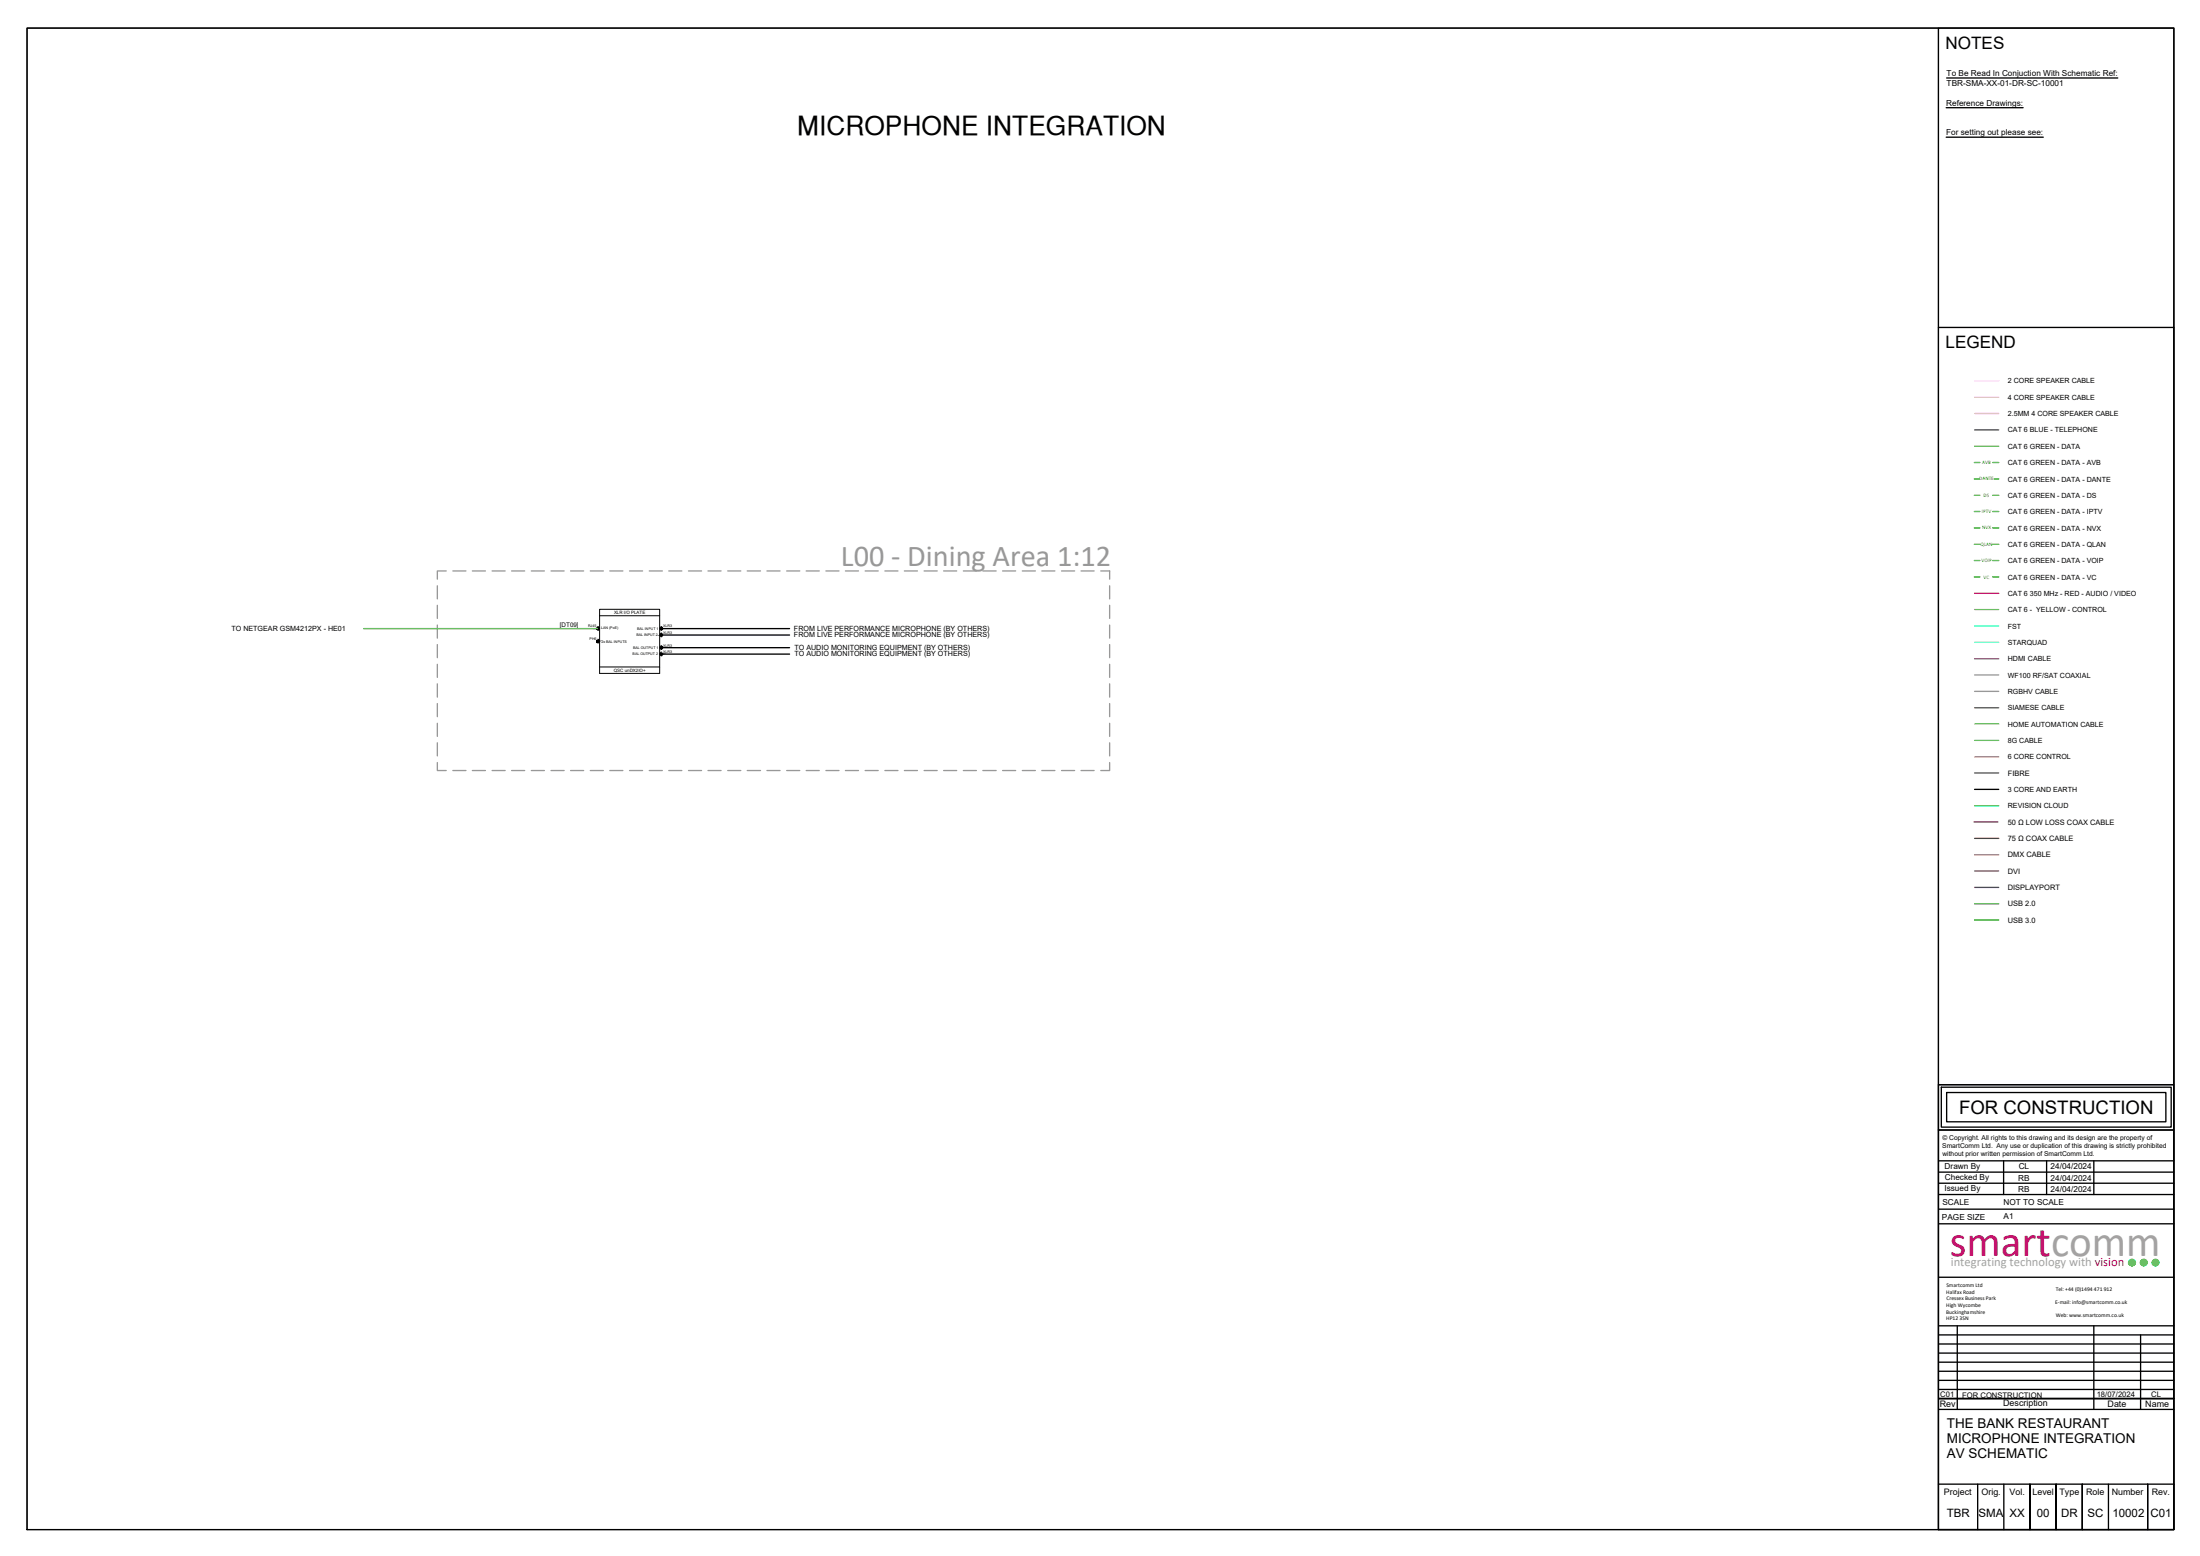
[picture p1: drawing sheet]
<svg xmlns="http://www.w3.org/2000/svg" width="420mm" height="297mm" viewBox="0 0 420 297" stroke-linecap="round" stroke-linejoin="round" font-family="sans-serif">
<!-- layer: SC - Layout -->
<g fill="none" stroke="#989898" stroke-width=".25">
<path d="M83.5 111.8v2.5M83.5 115.6v2.5M83.5 119.3v2.5M85.2 109h-1.7v1.6M86.5 109h2.5M90.2 109h2.5M94 109h2.5M97.7 109h2.5M101.5 109h2.5M105.2 109h2.5M109 109h2.5M112.7 109h2.5"/>
<path d="M116.5 109h2.5M120.2 109h2.5M124 109h2.5M127.7 109h2.5M131.5 109h2.5M135.2 109h2.5M139 109h2.5M142.7 109h2.5M146.5 109h2.5M150.2 109h2.5M154 109h2.5M157.7 109h2.5"/>
<path d="M161.5 109h2.5M165.2 109h2.5M169 109h2.5M172.7 109h2.5M176.5 109h2.5M180.2 109h2.5M184 109h2.5M187.7 109h2.5M191.5 109h2.5M195.2 109h2.5M199 109h2.5M202.7 109h2.5"/>
<path d="M206.5 109h2.5M210.2 109h1.7v1.6M211.9 111.8v2.5M211.9 115.6v2.5M211.9 119.3v2.5M83.5 123v2.5M83.5 126.8v2.5M83.5 130.5v2.6M83.5 134.3v2.5M83.5 138.1v2.5M211.9 123v2.5M211.9 126.8v2.5"/>
<path d="M211.9 130.5v2.6M211.9 134.3v2.5M211.9 138.1v2.5M83.5 145.6v1.5h1.7M83.5 141.8v2.5M86.5 147.1h2.5M90.2 147.1h2.5M94 147.1h2.5M97.7 147.1h2.5M101.5 147.1h2.5M105.2 147.1h2.5M109 147.1h2.5"/>
<path d="M112.7 147.1h2.5M116.5 147.1h2.5M120.2 147.1h2.5M124 147.1h2.5M127.7 147.1h2.5M131.5 147.1h2.5M135.2 147.1h2.5M139 147.1h2.5M142.7 147.1h2.5M146.5 147.1h2.5M150.2 147.1h2.5M154 147.1h2.5"/>
<path d="M157.7 147.1h2.5M161.5 147.1h2.5M165.2 147.1h2.5M169 147.1h2.5M172.7 147.1h2.5M176.5 147.1h2.5M180.2 147.1h2.5M184 147.1h2.5M187.7 147.1h2.5M191.5 147.1h2.5M195.2 147.1h2.5M199 147.1h2.5"/>
<path d="M202.7 147.1h2.5M206.5 147.1h2.5M211.9 145.6v1.5h-1.7M211.9 141.8v2.5"/>
</g>
<!-- layer: 0 -->
<g fill="none" stroke="#000" stroke-width=".25">
<path d="M370.2 62.5h45M126.4 120h24.4M126.4 121.2h24.4M126.4 124.9h24.4M126.4 123.6h24.4M377.7 283.3v8.7M382.7 283.3v8.7M387.7 283.3v8.7v-8.7M392.7 283.3v8.7v-8.7M397.7 283.3v8.7v-8.7M402.7 283.3v8.7M410.2 283.3v8.7"/>
<path d="M415.2 283.3v8.7"/>
</g>
<!-- layer: SC - Equipment -->
<path d="M114.2 119.6a.36 .36 0 0 1 .3 .4 .36 .36 0 0 1-.3 .3M114.5 116.3h11.5v12.3h-11.5zM114.5 117.5h11.5M126.4 119.6a.36 .36 0 0 0-.4 .4 .36 .36 0 0 0 .4 .3M114.2 122a.36 .36 0 0 1 .3 .4 .36 .36 0 0 1-.3 .4M114.5 127.3h11.5M126.4 120.8a.36 .36 0 0 0-.4 .4 .36 .36 0 0 0 .4 .4M126.4 123.3a.36 .36 0 0 0-.4 .3 .36 .36 0 0 0 .4 .4M126.4 124.5a.36 .36 0 0 0-.4 .3 .36 .36 0 0 0 .4 .4" fill="none" stroke="#000" stroke-width=".19"/>
<g fill="#000" stroke="#000" stroke-width=".19">
<path d="M114 119.9l.1 .1h-.1zM114 120h.1z"/>
<path d="M126.4 119.8l.1 .1-.1 .1zM126.4 119.8v.2zM126.2 119.9l.2-.1v.2zM126.2 119.9l.2 .1zM126.2 119.9l.2 .1h-.2z"/>
<path d="M114 120v.1l.1-.1zM114 120.1l.1-.1v.2zM114.1 120v.2l.2-.1z"/>
<path d="M114 122.4h.1l-.1 .2zM114.1 122.4l-.1 .2zM114 122.6l.1-.1v.1zM114.1 122.5v.1h.2z"/>
<path d="M114 122.3l.1 .1v-.2zM114 122.3l.1 .1h-.1z"/>
<path d="M114.1 120l.2 .1v-.1zM114.1 120l.2-.1v.1zM114.1 120l.2-.1zM114.1 119.8l.2 .1-.2 .1zM114 119.9l.1 .1v-.2z"/>
<path d="M114.1 122.5l.2-.1v.2zM114.1 122.4h.2zM114.3 122.3v.1h-.2zM114.1 122.2v.2l.2-.1z"/>
<path d="M126.2 120v.1l.2-.1zM126.2 120.1l.2-.1v.2zM126.4 120v.2l.1-.1z"/>
<path d="M126.2 121.2v.2l.2-.2zM126.2 121.4l.2-.2v.2zM126.4 121.2v.2h.1z"/>
<path d="M126.2 123.6h.2l-.2 .2zM126.4 123.6l-.2 .2zM126.2 123.8l.2-.1v.2zM126.4 123.7v.2l.1-.1z"/>
<path d="M126.2 124.9h.2l-.2 .1zM126.4 124.9l-.2 .1zM126.2 125l.2-.1v.2zM126.4 124.9v.2l.1-.1z"/>
<path d="M126.2 121.1l.2 .1h-.2zM126.2 121.2h.2z"/>
<path d="M126.2 123.5l.2 .1v-.1zM126.2 123.5l.2 .1h-.2z"/>
<path d="M126.2 124.7l.2 .2v-.2zM126.2 124.7l.2 .2h-.2z"/>
<path d="M126.4 120l.1 .1v-.1zM126.5 119.9v.1h-.1z"/>
<path d="M126.4 121.2l.1 .2v-.2zM126.5 121.1v.1h-.1zM126.4 121.2l.1-.1zM126.4 121l.1 .1-.1 .1zM126.2 121.1l.2 .1v-.2z"/>
<path d="M126.4 123.7l.1-.1v.2zM126.4 123.6h.1zM126.4 123.6l.1-.1v.1zM126.4 123.5v.1l.1-.1z"/>
<path d="M126.4 124.9h.1v.1zM126.4 124.9h.1zM126.4 124.9l.1-.2v.2zM126.4 124.7v.2l.1-.2z"/>
</g>
<!-- layer: SC - Cat - Green - Data - DANTE -->
<path d="M69.5 120h44.6" fill="none" stroke="#2eb800" stroke-width=".25"/>
<!-- layer: SC - Home Automation Cable -->
<path d="M377.1 138.2h4.6" fill="none" stroke="#a5dd00" stroke-width=".25"/>
<!-- layer: SC - 2 Core Speaker -->
<path d="M377.1 72.7h4.6" fill="none" stroke="#ff7fff" stroke-width=".25"/>
<!-- layer: SC - 4 Core Speaker -->
<path d="M377.1 75.8h4.6" fill="none" stroke="#ff7fff" stroke-width=".25"/>
<!-- layer: SC - Cat - Blue - Tel -->
<path d="M377.1 82.1h4.6" fill="none" stroke="#00f" stroke-width=".25"/>
<!-- layer: SC - Cat - Green - Data -->
<g fill="none" stroke="#2eb800" stroke-width=".25">
<path d="M377.1 97.6h1M377.1 94.6h1M377.1 91.4h.9M377.1 88.3h1M377.1 85.2h4.6M380.6 97.6h1.1M380.6 94.6h1.1M380.6 88.3h1.1M380.8 91.4h.9M377.1 103.9h1M377.1 107h1M377.1 110.1h1"/>
<path d="M377.1 100.8h1M380.6 103.9h1.1M380.6 107h1.1M380.6 110.1h1.1M380.6 100.8h1.1"/>
</g>
<!-- layer: SC - HDMI -->
<path d="M377.1 125.8h4.6" fill="none" stroke="#6e00dd" stroke-width=".25"/>
<!-- layer: SC - Cat - Yellow - Control -->
<path d="M377.1 116.4h4.6" fill="none" stroke="#ffbf00" stroke-width=".25"/>
<!-- layer: SC - WF100 -->
<path d="M377.1 128.8h4.6" fill="none" stroke="#989898" stroke-width=".25"/>
<!-- layer: SC - RGBHV -->
<path d="M377.1 132h4.6" fill="none" stroke="#989898" stroke-width=".25"/>
<!-- layer: SC - 50 Ohm Coax -->
<path d="M377 156.9h4.6" fill="none" stroke="#954a00" stroke-width=".25"/>
<!-- layer: SC - Siamese -->
<path d="M377.1 135.1h4.6" fill="none" stroke="#957000" stroke-width=".25"/>
<!-- layer: SC - Revision Cloud -->
<path d="M377.1 153.8h4.6" fill="none" stroke="#0f0" stroke-width=".25"/>
<!-- layer: SC - Fibre -->
<path d="M377.1 147.6h4.6" fill="none" stroke="#00f" stroke-width=".25"/>
<!-- layer: SC - Cat - Red - AV -->
<path d="M377.1 113.3h4.6" fill="none" stroke="#f00" stroke-width=".25"/>
<!-- layer: SC - 75 Ohm Coax -->
<path d="M377.1 160h4.6" fill="none" stroke="#954a00" stroke-width=".25"/>
<!-- layer: SC - 3 Core and Earth -->
<path d="M377.1 150.7h4.6" fill="none" stroke="#000" stroke-width=".25"/>
<!-- layer: SC - 8G Cable -->
<path d="M377.1 141.3h4.6" fill="none" stroke="#5cb88a" stroke-width=".25"/>
<!-- layer: SC - 6 Core Control -->
<path d="M377.1 144.5h4.6" fill="none" stroke="#ffbf00" stroke-width=".25"/>
<!-- layer: SC - FST -->
<path d="M377.1 119.5h4.6" fill="none" stroke="#0ff" stroke-width=".25"/>
<!-- layer: SC - DMX Cable -->
<path d="M377.1 163.2h4.6" fill="none" stroke="#ff7f00" stroke-width=".25"/>
<!-- layer: SC - DVI -->
<path d="M377.1 166.3h4.6" fill="none" stroke="#6e00dd" stroke-width=".25"/>
<!-- layer: SC - Display Port -->
<path d="M377.1 169.4h4.6" fill="none" stroke="#5c00b8" stroke-width=".25"/>
<!-- layer: SC - USB 2.0 -->
<path d="M377.1 172.5h4.6" fill="none" stroke="#2eb800" stroke-width=".25"/>
<!-- layer: SC - Starquad -->
<path d="M377.1 122.6h4.6" fill="none" stroke="#0ff" stroke-width=".25"/>
<!-- layer: SC - USB 3.0 -->
<path d="M377.1 175.6h4.6" fill="none" stroke="#2eb800" stroke-width=".25"/>
<!-- layer: SC - Induction Loop 4 Core Speaker -->
<path d="M377.1 78.9h4.6" fill="none" stroke="#ff7fff" stroke-width=".25"/>
<!-- layer: SC - Title Sheet - Block -->
<g fill="none" stroke="#000" stroke-width=".25">
<path d="M5.2 5.4h410v286.6h-410zM370.2 5.4h45v286.6h-45zM371.8 14.9h32.7M371.7 20.6h14.7M371.7 26.2h18.5M370.2 215.7h45v76.3h-45zM370.2 207.1h45v8.6h-45zM370.8 207.5h43.9v7.7h-43.9zM371.8 208.6h41.8v5.6h-41.8zM370.2 233.6h45M370.2 228h45M370.2 225.9h45"/>
<path d="M370.2 223.8h45M370.2 221.6h45M370.2 230.8h45M382.7 221.6v6.4M390.9 221.6v6.4M399.9 221.6v6.4M370.2 243.8h45M370.2 258.3h45M370.2 256.6h45M370.2 254.8h45M370.2 253.1h45M373.8 253.1v16"/>
<path d="M399.9 253.1v16M408.8 254.8v14.3M370.2 269.1h45M370.2 267h45M370.2 265.2h45M370.2 263.5h45M370.2 261.8h45M370.2 260h45M415.2 267h-45h45M370.2 283.3h45"/>
</g>
<!-- layer: SC - TITLE_BLOCK -->
<g fill="#0fce74" stroke="#0fce74" stroke-width=".19">
<path d="M407.1 240.4h.1z"/>
<path d="M407 241.6h.3z"/>
<path d="M409.3 240.4h.2z"/>
<path d="M409.3 241.6h.2z"/>
<path d="M411.6 240.4h.1z"/>
<path d="M411.5 241.6h.3z"/>
<path d="M407.1 240.4h.2zM407 240.4h.3z"/>
<path d="M407 240.4l.3 .1zM407 240.5h.3z"/>
<path d="M407 240.5h.4zM406.9 240.5h.5z"/>
<path d="M406.9 240.5h.6zM406.9 240.5h.6z"/>
<path d="M406.9 240.5l.6 .1zM406.9 240.5l.6 .1z"/>
<path d="M406.8 240.6h.7zM406.8 240.6h.7z"/>
<path d="M406.8 240.6h.8zM406.8 240.6h.8z"/>
<path d="M406.7 240.6l.9 .1zM406.7 240.6l.9 .1z"/>
<path d="M406.7 240.7h1zM406.7 240.7h1z"/>
<path d="M406.7 240.7l1 .1zM406.7 240.7l1 .1z"/>
<path d="M406.6 240.8h1.1zM406.6 240.8h1.1z"/>
<path d="M406.6 240.8l1.1 .1zM406.6 240.8l1.1 .1z"/>
<path d="M406.6 240.9h1.2zM406.6 240.9h1.2z"/>
<path d="M406.6 240.9l1.2 .1zM406.6 240.9l1.2 .1z"/>
<path d="M406.6 241h1.2zM406.6 241h1.2z"/>
<path d="M406.6 241l1.2 .1zM406.6 241l1.2 .1z"/>
<path d="M406.6 241.1l1.2 .1zM406.6 241.1l1.2 .1z"/>
<path d="M406.6 241.2h1.2zM406.6 241.2h1.1z"/>
<path d="M406.6 241.2h1.1zM406.6 241.2h1.1z"/>
<path d="M406.6 241.2h1.1zM406.6 241.2l1.1 .1z"/>
<path d="M406.6 241.3l1.1 .1zM406.6 241.3l1.1 .1z"/>
<path d="M406.7 241.4h1zM406.7 241.4h.9z"/>
<path d="M406.7 241.4h.9zM406.7 241.4l.9 .1z"/>
<path d="M406.7 241.5h.9zM406.7 241.5h.8z"/>
<path d="M406.8 241.5h.7zM406.8 241.5h.7z"/>
<path d="M406.8 241.5h.7zM406.8 241.5h.7z"/>
<path d="M406.9 241.5h.6zM406.9 241.5l.5 .1z"/>
<path d="M406.9 241.6h.5zM406.9 241.6h.4z"/>
<path d="M407 241.6h.3zM407 241.6h.3z"/>
<path d="M407 241.6h.2zM407.1 241.6h.1z"/>
<path d="M409.3 240.4h.2zM409.3 240.4h.2z"/>
<path d="M409.3 240.4l.3 .1zM409.2 240.5h.4z"/>
<path d="M409.2 240.5h.5zM409.2 240.5h.5z"/>
<path d="M409.2 240.5h.5zM409.2 240.5h.5z"/>
<path d="M409.1 240.5l.6 .1zM409.1 240.5l.6 .1z"/>
<path d="M409.1 240.6h.7zM409 240.6h.8z"/>
<path d="M409 240.6h.8zM409 240.6h.8z"/>
<path d="M409 240.6l.9 .1zM409 240.6l.9 .1z"/>
<path d="M408.9 240.7h1zM408.9 240.7h1z"/>
<path d="M408.9 240.7l1 .1zM408.9 240.7l1 .1z"/>
<path d="M408.9 240.8h1.1zM408.9 240.8h1.1z"/>
<path d="M408.9 240.8l1.1 .1zM408.9 240.8l1.1 .1z"/>
<path d="M408.9 240.9h1.1zM408.9 240.9h1.1z"/>
<path d="M408.8 240.9l1.2 .1zM408.8 240.9l1.2 .1z"/>
<path d="M408.8 241h1.2zM408.8 241h1.2z"/>
<path d="M408.8 241l1.2 .1zM408.8 241l1.2 .1z"/>
<path d="M408.8 241.1l1.2 .1zM408.8 241.1l1.2 .1z"/>
<path d="M408.8 241.2h1.2zM408.8 241.2h1.2z"/>
<path d="M408.9 241.2h1.1zM408.9 241.2h1.1z"/>
<path d="M408.9 241.2h1.1zM408.9 241.2l1 .1z"/>
<path d="M408.9 241.3l1 .1zM408.9 241.3l1 .1z"/>
<path d="M408.9 241.4h1zM408.9 241.4h1z"/>
<path d="M408.9 241.4h1zM408.9 241.4l.9 .1z"/>
<path d="M409 241.5h.8zM409 241.5h.8z"/>
<path d="M409 241.5h.8zM409 241.5h.7z"/>
<path d="M409.1 241.5h.6zM409.1 241.5h.6z"/>
<path d="M409.1 241.5h.6zM409.1 241.5l.6 .1z"/>
<path d="M409.2 241.6h.5zM409.2 241.6h.4z"/>
<path d="M409.2 241.6h.4zM409.2 241.6h.3z"/>
<path d="M409.3 241.6h.2zM409.3 241.6h.2z"/>
<path d="M411.6 240.4h.2zM411.5 240.4h.3z"/>
<path d="M411.5 240.4l.4 .1zM411.5 240.4l.4 .1z"/>
<path d="M411.5 240.5h.4zM411.4 240.5h.5z"/>
<path d="M411.4 240.5h.5zM411.4 240.5h.5z"/>
<path d="M411.4 240.5l.6 .1zM411.4 240.5l.6 .1z"/>
<path d="M411.3 240.6h.7zM411.3 240.6h.7z"/>
<path d="M411.3 240.6h.8zM411.3 240.6h.8z"/>
<path d="M411.2 240.6l.9 .1zM411.2 240.6l.9 .1z"/>
<path d="M411.2 240.7h1zM411.2 240.7h1z"/>
<path d="M411.2 240.7l1 .1zM411.2 240.7l1 .1z"/>
<path d="M411.1 240.8h1.1zM411.1 240.8h1.1z"/>
<path d="M411.1 240.8l1.1 .1zM411.1 240.8l1.1 .1z"/>
<path d="M411.1 240.9h1.1zM411.1 240.9h1.1z"/>
<path d="M411.1 240.9l1.1 .1zM411.1 240.9l1.1 .1z"/>
<path d="M411.1 241h1.1zM411.1 241h1.1z"/>
<path d="M411.1 241l1.1 .1zM411.1 241l1.1 .1z"/>
<path d="M411.1 241.1l1.1 .1zM411.1 241.1l1.1 .1z"/>
<path d="M411.1 241.2h1.1zM411.1 241.2h1.1z"/>
<path d="M411.1 241.2h1.1zM411.1 241.2h1.1z"/>
<path d="M411.1 241.2l1.1 .1zM411.1 241.2l1.1 .1z"/>
<path d="M411.1 241.3h1.1zM411.1 241.3l1.1 .1z"/>
<path d="M411.2 241.4h1zM411.2 241.4h.9z"/>
<path d="M411.2 241.4h.9zM411.2 241.4l.9 .1z"/>
<path d="M411.2 241.5h.9zM411.2 241.5h.8z"/>
<path d="M411.3 241.5h.7zM411.3 241.5h.7z"/>
<path d="M411.3 241.5h.7zM411.3 241.5h.6z"/>
<path d="M411.4 241.5h.5zM411.4 241.5l.5 .1z"/>
<path d="M411.4 241.6h.5zM411.4 241.6h.5z"/>
<path d="M411.5 241.6h.4zM411.5 241.6h.3z"/>
<path d="M411.5 241.6h.2zM411.6 241.6h.1z"/>
</g>
<g fill="none" stroke="#0fce74" stroke-width=".25">
<circle cx="407.2" cy="241" r=".61"/>
<circle cx="409.4" cy="241" r=".61"/>
<circle cx="411.7" cy="241" r=".61"/>
</g>
<!-- layer: 0 -->
<path d="M5.2 5.4h365v286.6h-365zM370.2 62.5h45v144.6h-45z" fill="none" stroke="#000" stroke-width=".19"/>
<text font-size="8.2" fill="#ce0f69" x="372.4" y="239.7">smartcomm</text>
<text font-size="5.8" fill="#989898" x="160.6" y="108">L00 - Dining Area 1:12</text>
<text font-size="5" x="152.2" y="25.8">MICROPHONE INTEGRATION</text>
<text font-size="3.6" x="374.1" y="212.6">FOR CONSTRUCTION</text>
<g font-size="3.3">
<text x="371.6" y="9.3">NOTES</text>
<text x="371.6" y="66.4">LEGEND</text>
</g>
<g font-size="2.6">
<text x="371.8" y="272.6">THE BANK RESTAURANT</text>
<text x="371.8" y="275.4">MICROPHONE INTEGRATION</text>
<text x="371.8" y="278.4">AV SCHEMATIC</text>
</g>
<text font-size="2.4" fill="#a5a39e" x="372.6" y="241.7">integrating technology with vision</text>
<g font-size="2.2">
<text x="371.8" y="289.5">TBR</text>
<text x="377.9" y="289.5">SMA</text>
<text x="383.8" y="289.5">XX</text>
<text x="389" y="289.5">00</text>
<text x="393.7" y="289.5">DR</text>
<text x="398.7" y="289.5">SC</text>
<text x="403.4" y="289.5">10002</text>
<text x="410.7" y="289.5">C01</text>
</g>
<g font-size="1.7">
<text x="370.5" y="268.6">Rev</text>
<text x="382.6" y="268.5">Description</text>
<text x="402.5" y="268.6">Date</text>
<text x="409.7" y="268.6">Name</text>
<text x="371.3" y="285.4">Project</text>
<text x="378.4" y="285.4">Orig.</text>
<text x="383.8" y="285.4">Vol.</text>
<text x="388.2" y="285.4">Level</text>
<text x="393.3" y="285.4">Type</text>
<text x="398.4" y="285.4">Role</text>
<text x="403.3" y="285.4">Number</text>
<text x="410.9" y="285.4">Rev.</text>
</g>
<g font-size="1.6">
<text x="371.8" y="14.5">To Be Read In Conjuction With Schematic Ref:</text>
<text x="371.8" y="16.5">TBR-SMA-XX-01-DR-SC-10001</text>
<text x="371.7" y="20.2">Reference Drawings:</text>
<text x="371.7" y="25.9">For setting out please see:</text>
<text x="371.3" y="227.4">Issued By</text>
<text x="371.4" y="223.1">Drawn By</text>
<text x="371.4" y="225.2">Checked By</text>
<text x="385.4" y="225.4">RB</text>
<text x="385.4" y="227.5">RB</text>
<text x="385.5" y="223.3">CL</text>
<text x="391.6" y="223.3">24/04/2024</text>
<text x="391.6" y="225.4">24/04/2024</text>
<text x="391.6" y="227.5">24/04/2024</text>
<text x="370.9" y="232.9">PAGE SIZE</text>
<text x="371" y="230.1">SCALE</text>
<text x="382.7" y="232.8">A1</text>
<text x="382.7" y="230">NOT TO SCALE</text>
</g>
<g font-size="1.5">
<text x="370.5" y="266.7">C01</text>
<text x="374.7" y="266.8">FOR CONSTRUCTION</text>
<text x="400.4" y="266.7">18/07/2024</text>
<text x="410.8" y="266.7">CL</text>
</g>
<g font-size="1.4">
<text x="383.5" y="73.2">2 CORE SPEAKER CABLE</text>
<text x="383.5" y="76.3">4 CORE SPEAKER CABLE</text>
<text x="383.5" y="82.5">CAT 6 BLUE - TELEPHONE</text>
<text x="383.5" y="79.4">2.5MM 4 CORE SPEAKER CABLE</text>
<text x="383.5" y="85.7">CAT 6 GREEN - DATA</text>
<text x="383.5" y="88.8">CAT 6 GREEN - DATA - AVB</text>
<text x="383.5" y="91.9">CAT 6 GREEN - DATA - DANTE</text>
<text x="383.5" y="95">CAT 6 GREEN - DATA - DS</text>
<text x="383.5" y="98.2">CAT 6 GREEN - DATA - IPTV</text>
<text x="383.5" y="101.3">CAT 6 GREEN - DATA - NVX</text>
<text x="383.5" y="104.4">CAT 6 GREEN - DATA - QLAN</text>
<text x="383.5" y="107.5">CAT 6 GREEN - DATA - VOIP</text>
<text x="383.5" y="113.7">CAT 6 350 MHz - RED - AUDIO / VIDEO</text>
<text x="383.5" y="110.6">CAT 6 GREEN - DATA - VC</text>
<text x="383.5" y="116.9">CAT 6 - YELLOW - CONTROL</text>
<text x="44.2" y="120.5">TO NETGEAR GSM4212PX - HE01</text>
<text x="151.6" y="120.4">FROM LIVE PERFORMANCE MICROPHONE (BY OTHERS)</text>
<text x="151.6" y="121.6">FROM LIVE PERFORMANCE MICROPHONE (BY OTHERS)</text>
<text x="151.7" y="124">TO AUDIO MONITORING EQUIPMENT (BY OTHERS)</text>
<text x="383.5" y="120">FST</text>
<text x="383.5" y="123.1">STARQUAD</text>
<text x="383.5" y="126.2">HDMI CABLE</text>
<text x="383.5" y="129.4">WF100 RF/SAT COAXIAL</text>
<text x="383.5" y="132.4">RGBHV CABLE</text>
<text x="383.5" y="135.6">SIAMESE CABLE</text>
<text x="383.5" y="138.7">HOME AUTOMATION CABLE</text>
<text x="383.5" y="141.8">8G CABLE</text>
<text x="383.5" y="148.1">FIBRE</text>
<text x="383.5" y="144.9">6 CORE CONTROL</text>
<text x="383.5" y="154.3">REVISION CLOUD</text>
<text x="383.5" y="151.2">3 CORE AND EARTH</text>
<text x="383.5" y="157.4">50 Ω LOW LOSS COAX CABLE</text>
<text x="383.5" y="160.6">75 Ω COAX CABLE</text>
<text x="383.5" y="163.7">DMX CABLE</text>
<text x="383.5" y="166.8">DVI</text>
<text x="383.5" y="169.9">DISPLAYPORT</text>
<text x="383.5" y="173">USB 2.0</text>
<text x="383.5" y="176.1">USB 3.0</text>
</g>
<g font-size="1.3">
<text x="370.9" y="219.1">SmartComm Ltd. Any use or duplication of this drawing is strictly prohibited</text>
<text x="371" y="217.6">© Copyright. All rights to this drawing and its design are the property of</text>
<text x="371" y="220.7">without prior written permission of SmartComm Ltd.</text>
</g>
<text font-size="1.2" x="106.9" y="119.7">[DT09]</text>
<g font-size="1.1">
<text x="371.7" y="245.7">Smartcomm Ltd</text>
<text x="371.7" y="247">Halifax Road</text>
<text x="371.7" y="249.5">High Wycombe</text>
<text x="371.7" y="250.8">Buckinghamshire</text>
<text x="371.7" y="252">HP12 3SN</text>
<text x="371.7" y="248.2">Cressex Business Park</text>
<text x="392.5" y="248.9">E-mail: info@smartcomm.co.uk</text>
<text x="392.6" y="246.4">Tel: +44 (0)1494 471 912</text>
<text x="392.6" y="251.4">Web: www.smartcomm.co.uk</text>
</g>
<g font-size="1" fill="#2eb800">
<text x="378.5" y="88.6">AVB</text>
<text x="378" y="91.7">DANTE</text>
<text x="378.8" y="94.9">DS</text>
<text x="378.5" y="98">IPTV</text>
<text x="378.5" y="101.1">NVX</text>
<text x="378.2" y="104.3">QLAN</text>
<text x="378.4" y="107.3">VOIP</text>
<text x="378.8" y="110.5">VC</text>
</g>
<g font-size=".9">
<text x="117.3" y="117.2">XLR I/O PLATE</text>
<text x="117.2" y="128.2">QSC unDX2IO+</text>
</g>
<g font-size=".7">
<text x="112.3" y="119.7">RJ45</text>
<text x="126.7" y="119.7">XLR3</text>
<text x="112.6" y="122.2">PH6</text>
<text x="114.8" y="120.2">LAN (PoE)</text>
<text x="114.9" y="122.7">2x BAL INPUTS</text>
<text x="120.8" y="125.1">BAL OUTPUT 2</text>
<text x="120.9" y="123.9">BAL OUTPUT 1</text>
<text x="121.5" y="121.4">BAL INPUT 2</text>
<text x="121.7" y="120.2">BAL INPUT 1</text>
<text x="126.7" y="121">XLR3</text>
<text x="126.7" y="123.4">XLR3</text>
<text x="126.7" y="124.6">XLR3</text>
</g>
</svg>
